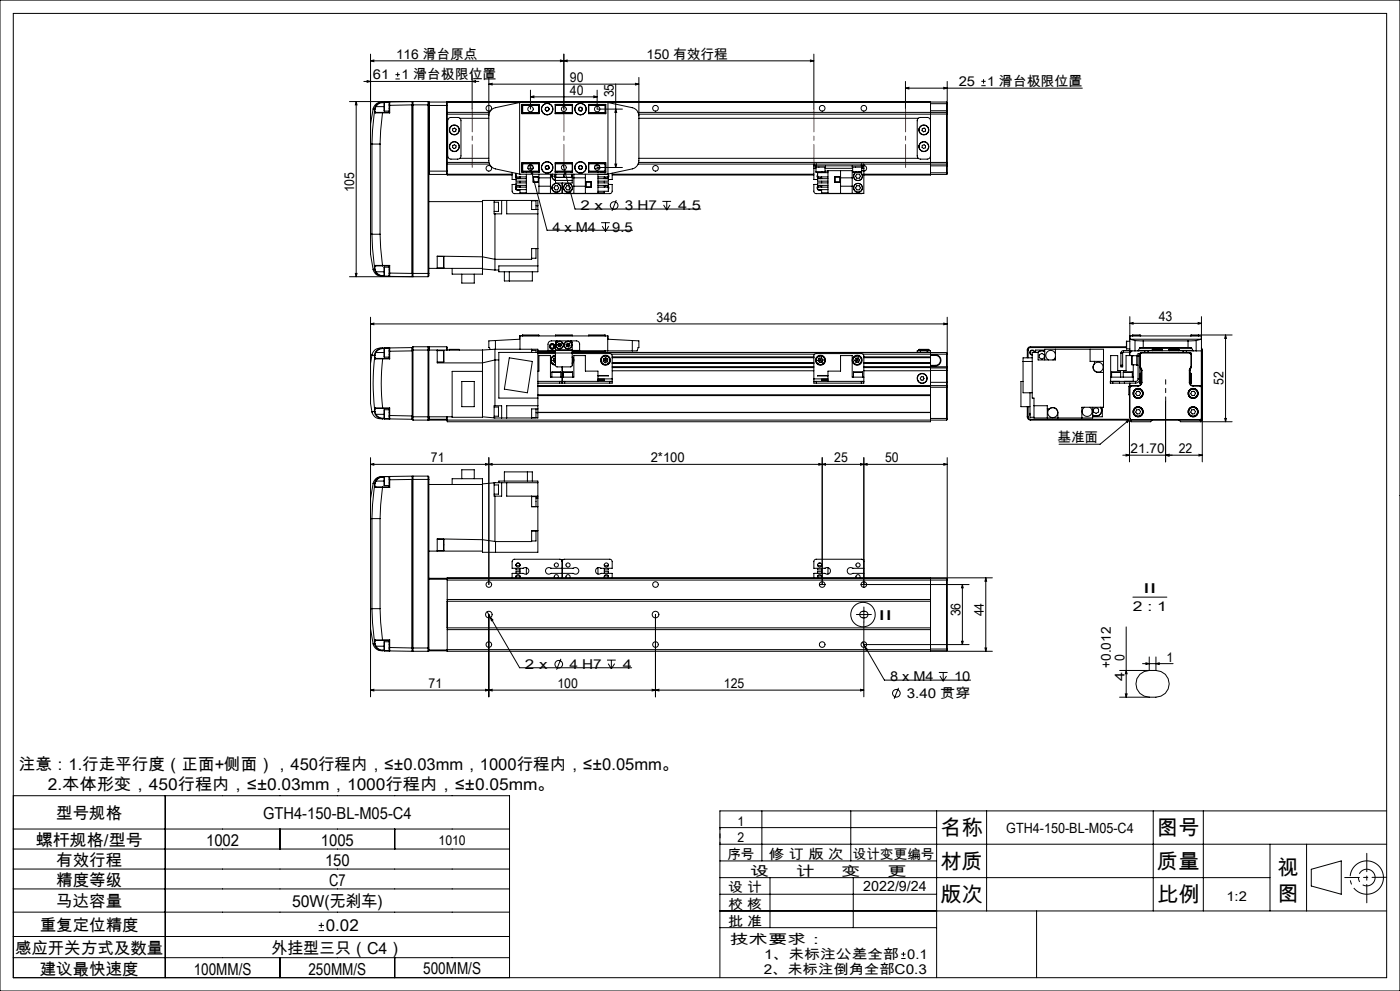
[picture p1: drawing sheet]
<svg xmlns="http://www.w3.org/2000/svg" width="420mm" height="297mm" viewBox="0 0 420 297" stroke-linecap="round" stroke-linejoin="round" font-family="sans-serif">
<g fill="none" stroke="#000" stroke-width=".3">
<path d="M0 0h420v297h-420zM4 4h412v289h-412zM111.2 18.2l.9-.2v.5zM111.2 18.2h133M111.2 16.2v54M168.1 18l1.1 .2-1.1 .3zM169.2 18.2l.9-.2v.5zM169.2 16.2v16.5M243.1 18l1.1 .2-1.1 .3zM244.2 16.2v16.5M106.9 30.4l.2 1h-.5zM106.9 30.4v52.5"/>
<path d="M109.1 24.4h34.6M110.1 24.2l1.1 .2-1.1 .3zM111.9 32.7l-.7 4.5v6h.4M111.9 32.7h.5M112.3 33.6l-.7 9.6M112.3 33.6l.3 .2M112.4 32.7l-.1 .9M112.5 33.5l-.2 .1M112.5 33.5l.2 .2M112.5 32.7v.8M112.5 32.7h-.1M112.6 33.8h2.2"/>
<path d="M112.6 31.9l-.2 .8M112.6 31.9l.2 .1M112.7 33.7h2.1M112.7 33.7l-.1 .1M112.8 32l-.3 .7M112.8 32h2.5M114.8 33.8l-.8 9.4M114.8 33.7v.1M114.8 33.7h1.9M114.8 33.8h2.1M114.8 30.6h-.2a2.59 2.59 0 0 0-2.7 2.1M114.8 30.6l8.8-.2v1"/>
<path d="M114.8 30.6l-1.1 .3-1.1 1M114.8 30.6v.2M114.8 30.8l-.9 .1-1.1 1.1M115.3 30.7l-.5 .1M115.3 30.6v2.7M115.3 30.6h1.4v.2M115.3 33.3h1.4M116.7 30.7l.2-.2v1.1M116.7 30.8v2.9M116.7 31.6h.2M116.7 33.7l.2 .1M116.9 31.6v2.2"/>
<path d="M118.6 23.7h1.3M118.6 22.4h1.3M119.3 21.7v1.3M123.6 30.7l.3-.3v52.5l-.3-.2M123.6 31.4v50.5M123.6 31.4l-6.7 .2M123.6 31.4h5.1M128.4 30.4v52.5M128.4 30.4l.3 .3v.9M128.4 30.4h-23.6M128.7 31.6v19.7M128.7 31.6h5.5"/>
<path d="M128.8 30.6v21.7M128.8 30.6h5.2M128.8 30.6l-.1 .2M134 30.6v21.7M134 30.6l.2 .2M134.2 30.7v-.3h145v.3M134.2 30.8v.8M134.2 30.7v.1M134.2 31.6v19.7M134.2 34.2h12.5M134.2 33.7h12.7M134.2 30.7h145"/>
<path d="M134.4 35.8l-.2 .6M134.6 35.5l.5-.3h2.2a.96 .96 0 0 1 1 1v10.5a.96 .96 0 0 1-1 1h-2a.96 .96 0 0 1-1-1v-10.7zM135.9 38.6l.5-.2 .4 .3-.1 .6-.5 .2-.5-.3zM138 35.5h8.6M141.6 24.4l1.1-.2v.5zM141.6 22.4v10.3M146.6 25.2l1-.2v.5zM146.6 23.2v25l.2 .9 .6 .8 .8 .6 7.7 1.7M146.6 25.2h45.1M155.9 30.7l-7.7 1.7-1.1 .9-.5 1.4M155.9 30.7v21.5M156 30.7h-.1"/>
<path d="M156.6 31.3h5.1v2.8h-5.1zM156.6 33.7h.1M156.8 31.4v2.5M156.8 31.4h4.9M156.8 31.4l-.2 .2h5M156.8 33.9h4.9M156.9 33.9v.2M159.1 29l1.1-.3v.6zM159.1 27v5.7M159.1 29h20M161.6 31.4v2.5M161.6 33.8h-5l.2 .1"/>
<path d="M163.6 32.8l.3 .4M163.8 32.2l-.2 .6M164.4 32.2h-.6M164.4 32.2l.3 .4M164.5 33.2h-.6M164.7 32.6l-.2 .6M166.5 31.3h5.3v2.8h-5.3zM166.5 31.4h5.3M166.5 33.9h5.3M166.7 31.4v2.5M166.7 33.8h5M166.7 31.6h5"/>
<path d="M171.7 31.4v2.5M173.6 32.6l.2 .6M173.8 33.2h.6M173.9 32.2h.6M173.9 32.2l-.3 .4M174.5 32.2l.2 .6M174.7 32.8l-.3 .4M176.6 31.4h4.9M176.6 31.3h5.2v2.8h-5.2zM176.6 31.4v2.5M176.6 33.8h5l-5 .1M176.6 31.6h5"/>
<path d="M178.2 28.7l.9 .3-.9 .3zM179.1 27v5.7h7.6M181.5 31.4v2.7M181.5 31.4l.1 .2M181.6 31.6v2.5M181.6 33.7h.2M182.3 30.7h.1M182.4 30.7l7.7 1.7 1.1 .9 .5 1.4M182.4 30.7v21.5M184.7 32.7l.3 1h-.5zM184.7 25.1v25.1M190.6 25l1.1 .2-1.1 .3z"/>
<path d="M191.4 33.7h92.6M191.7 23.2v25l-.2 .9-.6 .8-.8 .6-7.7 1.7M191.7 35.5h83.8M271.6 26.4l1.1-.2v.5zM271.6 24.4v8.3M271.6 26.4h53.1M276.7 38.6l.5-.2 .5 .3-.1 .6-.5 .2-.5-.3zM279.2 36.2a.96 .96 0 0 0-1-1h-2a.96 .96 0 0 0-1 1v10.5a.96 .96 0 0 0 1 1h2a.96 .96 0 0 0 1-1M279.2 33.2v16.5M279.2 33.2h5v.6M279.2 30.7v2.5M279.2 30.6h4.8"/>
<path d="M283.1 26.2l1.1 .2-1.1 .3zM284 33.7v15.5M284 30.6v3.1M284 30.6l.2 .5h-5M284 33.7l.2 .1M284.2 33.8v.4h-92.6M284.2 24.4v24.3M294.4 25.7h1.3M294.4 24.4h1.3M295.1 23.7v1.3M111.6 43.2h2.4M111.6 43.2v27"/>
<path d="M114 43.2v27M128.7 51.3v30.6M128.7 51.3h5.5M128.7 52.1l.1 .2M128.8 52.3h5.2M134.2 46.5l.2 .6M134.2 52.2v.3h19.4M134.2 51.3v.8M134.2 52.1v.1M134.2 49.2h12.7M134.2 48.7h12.5M134.2 52.2h19.4"/>
<path d="M134.2 52.1l-.2 .2M135.9 43.6l.5-.2 .4 .3-.1 .6-.5 .2-.5-.3zM138 47.4h8.6M153.6 51.7v2.1h1.2M154.8 52.3l-.1 .2a.78 .78 0 0 0 .5 1M154.8 55.3h-1.2v2l.2 .4 .5 .3h14M154.8 53a.66 .66 0 0 0 .6 .4 .66 .66 0 0 0 .6-.4v.5M154.8 53h3.1M154.8 56.1v.7h3.1M154.8 56.1h3.1M154.8 51.9v1.1M154.8 52.6v.3"/>
<path d="M154.8 56.1v.4M154.9 56.8l.5 .2 .6-.2v1h1.9M155.1 56.8h.6M155.2 55.6h-.1a.73 .73 0 0 0-.3 1.2M155.6 55.6l.4 .2M155.9 52.2h26.4M156 53.3l-.4 .2M156 55.6v.5a.64 .64 0 0 0-.6-.4 .64 .64 0 0 0-.6 .4M156 54.3v.5M156.6 50.1h.1M156.6 51.5h.4M156.6 49.2h.1"/>
<path d="M156.6 49.7h.1M156.6 48.8h5.1v2.8h-5.1zM156.8 48.9v2.5M156.8 48.9l-.2 .2h5M156.8 48.9h4.9M156.8 51.4h4.9M156.9 48.8v.1M157 51.5v.1M157 51.4v.1M157.9 52.2v5.8h21.5v-5.8M157.9 54.8h-3.1v.8h3.1M157.9 53.5h-3.1v.8h3.1"/>
<path d="M157.9 51.4v.2M158.4 50.4h1.5M158.5 49.7h1.3M158.9 49.4l5.2 19.6h25.7M159.3 51l.5 .9-.4 .1zM159.9 53h1.6v1.6h-1.6zM160 53.1h1.5v1.4h-1.5M161.6 48.9v2.5M161.6 51.3h-5l.2 .1M161.7 51.4v.2M161.7 52.2v5.8M161.7 53.3h3.4"/>
<path d="M161.7 55.8h3.4M163.6 50l.1 .6M163.7 50.6l.6 .2M164 49.6l.6 .2M164 49.6l-.4 .4M164.6 49.8l.1 .6M164.7 50.4l-.4 .4M165.1 52.2v5.8M165.7 52.2l-.1 .1a1.34 1.34 0 0 0 1.1 1.8M165.7 52.2v.1a1.31 1.31 0 0 0 1 1.8M166.5 52.2l-.3 .6 .5 .6M166.5 48.8h5.3v2.8h-5.3z"/>
<path d="M166.5 55.7h.8l.3 .6-.3 .6h-.8l-.3-.6zM166.5 48.9h5.3M166.5 51.4h5.3M166.5 51.5h.2M166.7 54.1v.8h5v-.8M166.7 48.9v2.7M166.7 52.2v1.9M166.7 51.3h5M166.7 54.1h5M166.7 49.1h5M166.8 53.1h2.3M166.8 52.2v.9"/>
<path d="M167.1 51.4v.2M168.7 54.9v3.1M168.9 49.5l3.6 13.1h37.7M169.1 52.2v.9M169.3 53.1h2.3M169.3 52.2v.9M169.3 50.9l.6 .9-.5 .2zM170 55.7h.7l.4 .6-.4 .6h-.7l-.3-.6zM171.2 51.4v.2M171.6 52.2v.9M171.7 52.3v1M171.7 52.4v.8"/>
<path d="M171.7 48.9v2.7M171.7 52.2v1.9M171.7 51.5h.1M172.2 52.2v5.8M172.2 53.3h3.4M172.2 55.8h3.4M173.6 50.5l.6 .3M173.6 49.9v.6M174.2 49.6l.5 .3M174.2 49.6l-.6 .3M174.7 50.5l-.5 .3M174.7 49.9v.6"/>
<path d="M175.6 52.2v5.8M175.8 54.5h1.5v1.6h-1.5zM175.8 54.5v1.6h1.5v-1.6M176.6 48.8h5.2v2.8h-5.2zM176.6 48.9h4.9l.1 .2h-5M176.6 51.4h4.9M176.6 48.9v2.5M176.6 51.3h5M178.4 50.4h1.6M178.5 49.7h1.3M179.1 50.2h7.6M179.4 51.4v.2"/>
<path d="M179.4 53.5h3.1v.8h-3.1M179.4 54.8h3.1v.8h-3.1M179.4 52.3h3.1M179.4 53h3.1M179.4 56.1h3.1M180.3 51.5v.1M180.3 51.5h1.5M180.3 51.4v.1M181.3 53.3l.4 .2M181.3 52.2v.1M181.3 53v.5M181.3 54.3v.5"/>
<path d="M181.3 55.6v.5M181.3 57.3v.5h-1.9M181.3 56.1a.61 .61 0 0 1 .6-.4 .61 .61 0 0 1 .6 .4M181.3 53l.6 .4 .6-.4M181.4 52.2v.1M181.5 48.8v2.6M181.6 50.1h.2M181.6 48.8v2.5M181.6 49.2h.2M181.6 49.7h.2M181.6 51.3l-.1 .1M181.7 55.6l-.4 .2"/>
<path d="M181.7 52.2l-.1 .1M182.1 55.6l.5 .4-.1 .8M182.1 52.2l.1 .1M182.4 52.2l.1 .1M182.4 52.2h-.1M182.5 52.3l.1 .8-.5 .4M182.5 55.3h1.2v2l-.3 .5-.3 .2h-14.1M182.5 56.1v.4M182.5 52.6v.3M182.5 52.3v.7M182.5 56.1v1.2h-3.1M183.7 51.9v1.9h-1.2"/>
<path d="M183.7 52.5h60.5M183.7 52.2h60.5M184.5 49.2h.5l-.3 1zM184.9 60l-1.3 3.2M191.4 49.2h53.5M191.6 48.7h92.6M191.7 47.4h83.8M244.2 49.7h.7M244.2 49.7v.7M244.2 49.2v.5M244.2 50.4v3.4h1.1M244.2 50.4h.6"/>
<path d="M244.7 49.7v.4h2.9v-.4M244.8 51.5h2.7M244.8 50.1v1.4M244.9 49.2v.5M244.9 49.2h13.5M244.9 49.7h13.5M245.3 52.3l-.1 .2a.78 .78 0 0 0 .5 1M245.3 55.3h-1.1v2.1l.6 .6h14M245.3 53l.6 .4 .6-.4v.5M245.4 56.8l.5 .2 .6-.2v1h1.9M245.6 56.8h.6M245.7 55.6h-.1a.73 .73 0 0 0-.3 1.2"/>
<path d="M246.1 55.6l.4 .2M246.5 53.3l-.4 .2M246.5 55.6v.5a.61 .61 0 0 0-.6-.4 .61 .61 0 0 0-.6 .4M246.5 51.6v.1M246.5 54.3v.5M247.5 50.1v1.4M247.5 51.3h.9M247.5 50.4h8.3M248.4 51.7h-3.1v1.3h3.1M248.4 53.5h-3.1v.8h3.1M248.4 54.8h-3.1v.8h3.1M248.4 56.1h-3.1v.7h3.1"/>
<path d="M250.4 53h1.7v1.6h-1.7zM250.5 53.1h1.5v1.4h-1.5zM252.2 51.1v6.9M252.2 53.3h3.5M252.2 55.8h3.5M255.7 49.7v.4h3v-.4M255.7 51.1v6.9M255.8 51.5h2.7M255.8 50.1v1.4M256.8 51.6a1.34 1.34 0 0 0-.4 2 1.34 1.34 0 0 0 2 0 1.34 1.34 0 0 0-.4-2M256.9 51.6a1.3 1.3 0 0 0-.5 2 1.3 1.3 0 0 0 2 0 1.3 1.3 0 0 0-.5-2M257 52.2h.8l.3 .6-.3 .6h-.8l-.3-.6z"/>
<path d="M257 55.7h.8l.3 .6-.3 .6h-.8l-.3-.6zM258.4 49.7h.8M258.4 49.2h25.6M258.4 49.2v.5M258.5 50.1v1.4M258.5 51.1h.7M258.5 50.4h.7M259.2 49.6a.85 .85 0 0 1 .8 .8 .85 .85 0 0 1-.8 .9M259.2 49.7v.7M259.2 49.2v.5M259.2 50.4v7.6h-10.8v-6.9h7.4M259.2 52.2h20"/>
<path d="M276.7 43.6l.5-.2 .5 .3-.1 .6-.5 .2-.5-.3zM279.2 52.2v.3h-20M279.2 49.7v2.5M279.2 52.3h4.8M279.2 51.8h5M279.2 49.7h5M284 49.2v3.1M284.2 48.7v.3M284.2 49v.7M284.2 51.8l-.2 .5M284.2 49.7v2.1M284.2 49l-.2 .2"/>
<path d="M111.2 70.2v6l.7 4.5M111.2 70.2h.4M111.6 70.2l.2 4.2 .5 5.4M111.6 70.2h2.4M112.3 79.8l.2 .1M112.3 79.8l.1 .8M112.5 79.9v.8M112.6 79.5h2.2M112.6 79.5l-.3 .3M112.6 79.5l.1 .2M112.7 79.7h2.1M112.7 79.7l-.2 .2"/>
<path d="M114 70.2l.8 9.3M114.8 79.5v.2M114.8 79.5h2.1M114.8 79.7h1.9M116.7 79.7v3.1h-1.4M116.9 79.5l-.2 .2M116.9 79.5v2.3M128.7 60.4h16M131.2 76.9h1.9M133.1 76.9v3.4M148.2 60.6h1.3v2.8h-1.3M148.2 60.1v4h2.3v-4"/>
<path d="M148.5 64.1v16.8M152 60.1v4h9.4M159.5 60.2h1.3v2.6M159.5 60.1v2.7h1.9M160.8 74.5v2.9h-1.3M160.8 61.7h.6M161.4 61.7v1.1M161.4 61.7v-1.6h-16.7v22.1h-9.1v-1.8M161.4 62.8v18.7h-11.8v-1.8h11.8M161.4 74.5h-1.9v3.2h-11l-3.8-.7-13.5-.2v3.6M180.3 66.7h2.7M180.7 67.8l.9 1.6"/>
<path d="M181.6 66.7v2.7M182.6 67.8l-1 1.6M198.7 60.4h2.6M199.1 61.4l.9 1.6M200 60.4v2.6M201 61.4l-1 1.6M106.6 81.9h.5l-.2 1zM111.2 97.1l.9-.3v.5zM111.2 95.1v13.8M111.2 97.1h173M111.9 80.7a2.63 2.63 0 0 0 2.9 2.1M112.4 80.6l.1 .1"/>
<path d="M112.4 80.6l.2 .9M112.4 80.6l-.5 .1M112.5 80.7l.3 .8M112.6 81.5a2.56 2.56 0 0 0 2.2 1.3M112.8 81.5h-.2M112.8 81.5l.5 .6 1.5 .6M112.8 81.5h2.5M114.8 82.7v.1M114.8 82.7h.5M115.3 80.1v2.7M115.3 80.1h1.4M116.7 81.8h.2"/>
<path d="M116.9 81.8v1l-.2-.1M116.9 81.8l6.7 .1M123.6 81.9v1l-8.8-.1M123.6 81.9h5.1M128.4 82.9h-23.6M128.7 81.9v.8l-.3 .2M128.7 80.4h16M131.2 80.3h1.9M138.5 82.2v2.6h3.8v-2.6M144.7 80.6l3.8 .3M148.5 80.9h1.1M151.3 81.5v2.7h8.4v-2.7"/>
<path d="M152.8 81.5v2.7M283.1 96.8l1.1 .3-1.1 .2zM284.2 95.1v14.8M338.9 96.9l1-.2v.5zM338.9 94.9v10.6M338.9 96.9h21.5M359.4 96.7l1 .2-1 .3zM360.4 94.9v10.3h-1.6M111.2 108.9v12l.4 2.5M111.6 106.4l-.4 2.5M111.6 106.4h.1M111.6 106.4l.7 .1"/>
<path d="M112.3 106.5l.1 .8M112.4 107.3a67.8 67.8 0 0 0 0 15.2M112.4 107.3l.2 .3M112.5 107.2l-.1 .1M112.5 107.2l.3 .2M112.5 106.5v.7M112.5 106.5h-.2M112.6 105.6l-.3 .9M112.6 105.6l.1 .1M112.6 107.6h2.2M112.7 105.7l-.2 .8M112.7 105.7h2.6"/>
<path d="M112.8 107.4h2M112.8 107.4l-.2 .2M114.8 104.3a2.74 2.74 0 0 0-3.2 2.1M114.8 104.3a2.54 2.54 0 0 0-2.2 1.3M114.8 104.3v.2M114.8 104.5l-.9 .1-1.2 1.1M114.8 104.5h.5M114.8 107.6a64.1 64.1 0 0 0 0 14.7M114.8 107.4v.2M114.8 107.6h2.1M114.8 107.4h1.9M115.3 105.7v1.3"/>
<path d="M115.3 104.3h.1M115.3 104.3v1.4M115.3 104.3h1.4v3.1M115.3 107h1.4M116.7 104.4l.2-.1v1M116.7 107.4l.2 .2M116.7 105.3h.2M116.9 105.3v2.3M123.6 104.2v1M123.6 104.2v.7h21.1M123.6 105.2l-6.7 .1M123.6 105.2v19.5"/>
<path d="M123.6 104.2l-8.8 .1M123.9 103.9v22M123.9 103.9h4.5M123.9 103.9l-.3 .3M128.4 103.9v22M128.4 103.9l.3 .3M128.7 104.2v21.5M128.8 103.9l-.1 .3M128.8 103.9v1M128.8 103.9h5.2M131.2 108.5h1.9M131.2 105.1h1.9"/>
<path d="M131.2 104.9v3.9h13.5l3.8-.9h1.1M133.1 105.1v3.3M133.1 108.5h.1M133.1 105.1v3.4M134 103.9v1M134 103.9l.2 1M134.8 104.8h3M134.8 104.8v.1M137.8 104.8v.1M138.5 114.3h3.8v7.6h-3.8zM144.7 104.9v20.2h-9.1v-13.8h9.1M148.5 104.7h12.9v17.9"/>
<path d="M148.5 104.7v16.9M148.5 104.7l-3.8 .2M148.6 102.1l-2 .1v2h.3l.1 .6M148.6 102.1l7.3-.4v-1h26.5v1l7.3 .4M148.6 102.1v2.6M152.8 107.2l6.9 1.1-1.5 9.4-6.9-1.1zM156 100.7v4M156.6 100.6h5M156.6 100.6v.1M156.8 100.4h4.8v.3M156.8 100.4v.3M156.8 100.4l-.2 .2"/>
<path d="M159.5 105h1.3v.6M159.5 104.7v.9M161.4 105.7h5.3M161.4 118.3h117.8M161.4 118.6h117.8M161.4 115.6h122.6M161.4 105.2h5.3M161.4 114.3h6.5M161.4 111.2h.3v-4.6h3.4v6.4h7.1v-6.4h3.4v4.6h3.8v3.1M161.4 114.8h6.5M161.4 106h5.3M161.4 105.3h5.3"/>
<path d="M161.4 115.8h117.8M164.4 105.2v-2.1a.97 .97 0 0 1 1-.9h7.5a.96 .96 0 0 1 1 .9v2.1M164.4 105h2.3M165.6 111.5h2.6M165.6 111.5v1.5M165.9 108.1l.4 .6M166.2 107.3l-.3 .8M166.2 107.3l.5 .6M166.7 105.1v.7M166.7 104.8v.3M166.7 106.5a1.5 1.5 0 0 0-1.5 1.5 1.5 1.5 0 0 0 1.5 1.5M166.7 106.6a1.36 1.36 0 0 0-1.4 1.4 1.36 1.36 0 0 0 1.4 1.3"/>
<path d="M166.7 106.7a1.29 1.29 0 0 0-1.4 1.3 1.29 1.29 0 0 0 1.4 1.3M166.7 100.7v-.3h5v.3M166.7 105.1h5M166.7 105.6h-17.1v13.7h11.8M166.7 105.8h5M166.7 105.8v3.7M166.7 104.8h5M166.7 107.3h-.5M166.7 108.6l-.4 .1M166.7 107.9l-.8 .2M166.7 107.9l-.4 .8M166.7 100.6h5"/>
<path d="M167.1 102.2l-.4 .3v2.3M167.3 103.3l.2 .6M167.3 103.3l.6 .1M167.5 103.9l.6 .1M167.7 102.9l-.4 .4M167.7 102.9l.6 .1M167.7 102.9l.2 .5M167.9 114.3h1.5M167.9 114.8h.8M167.9 103.4l.2 .6M167.9 103.4l.6 .1M167.9 103.4l-.4 .5"/>
<path d="M167.9 114.3v.5M168.2 111.5h-2.6M168.2 111.5h.1M168.2 111.5v1.5M168.3 103l.2 .5M168.3 103l-.4 .4M168.5 103.5l-.4 .5M168.7 114.8h.7M168.7 110v4.8M169.1 111.5h.1M169.1 111.5h2.7M169.1 111.5v1.5"/>
<path d="M169.4 114.3h13.5M169.4 114.8h13.5M169.4 114.3v.5M169.8 103.3l.2 .6M169.8 103.3l.6 .1M170 103.9l.6 .1M170.2 102.9l-.4 .4M170.2 102.9l.6 .1M170.2 102.9l.2 .5M170.4 103.4l-.4 .5M170.4 103.4l.2 .6M170.4 103.4l.6 .1"/>
<path d="M170.8 103l.2 .5M170.8 103l-.4 .4M171 103.5l-.4 .5M171.2 102.2l.5 .5v2.1M171.7 105.6h104.5M171.7 105.1v.7M171.7 105.8l-.2 4-4.5 .2-.3-.5M171.7 104.8v.3M171.7 106.9a1.49 1.49 0 0 1 0 2.2M171.7 108.8v-.1a1.45 1.45 0 0 0 0-1.6 1.41 1.41 0 0 1 0 1.8M171.7 106h11.5l.5 .7v6.9M171.7 105.7h112.3"/>
<path d="M171.7 105h2.2M171.7 105.2h18M171.7 105.3h9.9M171.8 111.5v1.5M176.6 100.6h5M179.4 113.7h1.9v.3h-1.9M179.4 112.5h3.1l-3.1 .2M179.4 113.6h4.3M181 108.3l.6 .4M181 107.5v.8M181 107.5l.6 .4M181.5 100.4h-4.9v.3"/>
<path d="M181.5 100.4v.3M181.5 105.2v.4M181.5 100.4l.1 .2M181.6 100.6v.1M181.6 105.2v.4M181.6 107.9l.7 .5M181.6 107.9v.8M181.6 107.9l-.6 .4M181.7 107.2l-.7 .3M181.7 107.2l.6 .4M181.7 107.2l-.1 .7M182.3 108.4l-.7 .3"/>
<path d="M182.3 100.7v4.5M182.3 107.6v.8M182.3 107.6l-.7 .3M182.9 114.3h.8M182.9 114.3v.5M183.4 106.1h61M183.7 114.3v.5h-.8M183.7 113.6v.7M183.7 107h60.5M183.7 108.9h60.5M183.7 108.8h60.5M183.7 107.1h60.5"/>
<path d="M183.7 107.2h60.5M183.7 108.7h60.5M183.7 110.2h60.5M183.7 109.9h60.5M183.7 111.1h60.5M189.7 102.1l2 .1v2h-.3a.91 .91 0 0 1-.3 .9 .91 .91 0 0 1-1 .1h-.4M189.7 102.1v3.1M244.2 113.6v-7l.3-.5 14.1-.1 .6 .6v8.2h-.8M244.2 114.3v.5h.7M244.2 114.3h.7M244.2 113.6v.7M244.2 113.6h4.2"/>
<path d="M244.9 114.3h13.5M244.9 114.3v.5M244.9 114.8h13.5M245.4 108.1l.5 .6M245.7 107.3l-.3 .8M245.7 107.3l.4 .6M246.1 107.9l-.7 .2M246.1 107.9l-.2 .8M246.1 107.9l.5 .7M246.5 107.3l.4 .6M246.5 107.3h-.8M246.5 107.3l-.4 .6"/>
<path d="M246.6 108.6l-.7 .1M246.9 107.9l-.3 .7M246.9 107.9h-.8M248.4 113.7h-1.9v.3h1.9M248.4 112.5h-3.1l3.1 .2M256 111.5h2.8M256 111.5v1.5M256.4 108.1l.5 .6M256.7 107.3l-.3 .8M256.7 107.3l.4 .6M257.1 107.9l-.7 .2M257.1 107.9l-.2 .8"/>
<path d="M257.1 107.9l.5 .7M257.5 107.3l.4 .6M257.5 107.3h-.8M257.5 107.3l-.4 .6M257.6 108.6l-.7 .1M257.9 107.9l-.3 .7M257.9 107.9h-.8M258.4 114.3h.8M258.4 114.3v.5M258.8 111.5v1.5M259.2 107h20M259.2 108.9h20"/>
<path d="M259.2 108.8h20M259.2 107.1h20M259.2 107.2h20M259.2 108.7h20M259.2 113h-3.5v-6.4h-3.5v4.6h-3.8v3.1M259.2 110.2h20M259.2 109.9h20M259.2 111.1h20M275.7 105.1h.1M275.7 104.8h3M275.7 105.1h2.9M275.7 104.8v.3"/>
<path d="M276.2 105.6h3M276.2 105.1h-1v.5M276.2 105.1v.5M276.2 105.1h2M276.4 112.9h.6l.2 .5-.3 .5h-.6l-.2-.5zM278.2 105.1h1v4.8M278.2 105.1v.6M278.6 105.1h.1M278.7 105.1h-.1M278.7 104.8v.3M279.2 111.1v4.7M279.2 110.3v.8"/>
<path d="M279.2 109.9v.4M279.2 115.8v10.6h-145v-1.5M279.2 109.9h5M279.2 116.1h5M279.2 114.6h5M279.2 106.4h1.4M279.2 109.7h1.4M279.2 109.5h1.4M279.2 106.5h1.4M279.2 110.3h4.8M279.2 111h5M280.6 106.4a1.66 1.66 0 0 1 1.7 1.6 1.66 1.66 0 0 1-1.7 1.7"/>
<path d="M280.6 106.5a1.5 1.5 0 0 1 1.5 1.5 1.5 1.5 0 0 1-1.5 1.5M280.6 106.4v.1M280.6 109.5v.2M284 115.6v10.3M284 110.3v5.3M284 105.7v4.6M284 105.7l.2 .4h-25.3M284 115.6l.2 .1M284.2 115.7v.4M284.2 114.6v1.1M284.2 109.9v.3M284.2 110.2v.8"/>
<path d="M284.2 111v3.6M284.2 116.1v9.3M284.2 110.2l-.2 .1M306.9 114.3h-.6v7.6h2.7M306.9 108.3h2.8M308.2 104.9h.2M308.2 104.9v2.3M308.4 104.9v2.3M309 117.7v7.4h1.2M309.2 104.2l-.4 .1-.4 .6M309.2 103.9a.96 .96 0 0 0-1 1M309.2 103.9h28.7"/>
<path d="M309.2 104.2h28.7M309.2 103.9v.3M309.7 107.2h-2.8v10.5h2.8M310.3 105.6a.62 .62 0 0 0-.6-.6 .62 .62 0 0 0-.6 .7 .62 .62 0 0 0 .6 .6M310.4 105.6a.77 .77 0 0 0-.7-.7 .77 .77 0 0 0-.8 .8 .77 .77 0 0 0 .8 .7M311.4 105.6h-1.7v13.7h.5v6h17.6v-3.2M311.8 106.4l.8-.5 .7 .5v.8l-.7 .4-.8-.4zM313.4 105.3h-.1a1.62 1.62 0 0 0-2 .3M313.4 105.4a1.6 1.6 0 0 0-2 .2M313.4 104.9h-2.7v.7M313.4 107.9v-3.2h17.6v17.4h-6.4v3.2M316.6 106a1.5 1.5 0 0 0-2.4-.6 1.5 1.5 0 0 0 .4 2.5"/>
<path d="M316.6 107l-.7 .9M316.6 104.7v3.2h-5.2v-2.3M327 104.7v3.6h4M328.3 108.3v.7a1.56 1.56 0 0 0-.3 1.7 1.56 1.56 0 0 0 1.5 .9h1.5M333.2 114.3l-.1 .5h.7M333.2 114.3h7.5M333.2 113h6.8M333.5 111.5h2.7M333.5 111.5v1.5M333.8 114.8h2M333.8 114.3v.5M335.8 114.8h1.5"/>
<path d="M335.8 114.3v.5M336.2 111.5v1.5M336.3 109.5v.5h.5v-.5M336.3 105.8h.5M336.3 109.5h.5M336.3 105.8v3.7M336.8 105.8v3.7M337 111.5h2.7M337 111.5v1.5M337 105.5l-.2 .3M337 105.1l-.5 .2-.2 .5M337 105.1h1.9"/>
<path d="M337 105.5h1.9M337 105.1v.4M337.3 114.8h3.4M337.3 114.3v.5M338 102.3v2.3M338 104.6h.9M338 102.3h.9M338.8 104.9v.2M338.8 105.5v1.1M338.8 114.8v.8M338.8 116.1v9.3M338.8 104.9h.1"/>
<path d="M338.8 116.1h.2M338.9 104.6l-.1 .3M338.9 100.7h.1M338.9 105.2h1.6M338.9 100.7h21.5M339 105.5v1.1M339 114.8v.8M339 116.1v9.3M339.3 115.7l-.3 .4M339.3 115.7l-.2-.1-.3 .5M339.3 115.7h2.1M339.5 106.6l.1 2.7z"/>
<path d="M339.6 105.2l-.7 .3M339.6 109.3h1.4M339.7 100.6h2.5M339.7 100.6v.1M339.7 111.5v1.5M339.8 100.4h2.2M339.8 100.4v.3M339.8 100.4l-.1 .2M340 106.6h.1M340 109.3v5M340.5 102.1l2.5 .1M340.5 105.2h.9"/>
<path d="M340.5 102.1v3.1M340.7 114.3v.5M341 117.3h.7l.5 .5-.3 .7-.8 .1-.4-.6zM341 106.6h-3.2v4.5h-2.5v-4.5h-2.1v7.7M341.4 115.6l-2.7 .1v2.6l.1 .2M341.4 106.5h-.4v3h.4M341.4 113.6l-.1 .4-.6 .3M341.4 105.2h2M341.4 113.6h.5M341.4 106.7h.5M341.4 106.7v6.9M341.4 115.6v.1"/>
<path d="M341.5 105h4.2M341.9 106.1v-.1h-.5v.7M341.9 113.6a1.33 1.33 0 0 1-1.2 1.2M341.9 106.1h.2M341.9 106.1v7.5M342 100.4v.3M342 104.2v.2M342 104.4h15.3M342 100.4l.2 .2M342.1 111.9v3M342.1 114.9h.2M342.1 111.9h.2"/>
<path d="M342.1 109.9l.1 .3M342.1 110.3l.3 .7M342.1 109.9v.4M342.1 106.1v3.8M342.2 110.3l.2 .6-.1 4M342.2 104.2l-.2 .2M342.2 110.2l.4 .8M342.2 100.6v.1M342.2 110.2l-.1 .1M342.3 111.9l.1 .1M342.3 111.9v3M342.4 105.7l-.5 .4"/>
<path d="M342.4 105.8l-.3 .3M342.4 114.6a1.02 1.02 0 0 1-1 1M342.4 105.7h14.5M342.4 105.8h14.5M342.4 114.6h.2M342.4 111h.2M342.4 105.7v.1M342.4 111v3.6M342.6 114.6a1.14 1.14 0 0 1-1.2 1.1M342.6 111v3.6M343 104.2h-.3a1.02 1.02 0 0 0-1.3 1M343 102.2h13.4"/>
<path d="M343 104.2h13.4M343 102.2v2M343.4 105.1v.5h1M343.4 105.1h1M343.7 105.6v.1M344.4 105.1h10.5M344.4 105.6l.3 .1M344.4 105.1v.5M345.7 104.8h3M345.7 105.1h.1M345.7 105.1h3M345.7 104.8v.3"/>
<path d="M348.7 105.1h-.1M348.7 104.8v.3M350.7 104.8h3M350.7 105.1h.1M350.7 105.1h3M350.7 104.8v.3M353.7 105.1h-.1M353.7 105h4.2M353.7 104.8v.3M354.9 105.1h1M354.9 105.6l-.2 .1M354.9 105.1v.5"/>
<path d="M355.7 105.6v.1M355.9 105.1v.5h-1M355.9 105.2h2M356.4 104.2h.3a1.01 1.01 0 0 1 1.2 1M356.4 102.2v2M356.8 114.6a1.09 1.09 0 0 0 1.1 1.1M356.8 114.6h.1M356.8 111h.1M356.8 111v3.6M356.9 105.7l.4 .1 .1 .3M356.9 105.8l.4 .3M356.9 114.6a.96 .96 0 0 0 1 1"/>
<path d="M356.9 105.7v.1M356.9 111v3.6M357 111.9v.1M357 111.9v3M357 114.9h.3M357 111.9h.3M357.2 110.2l-.4 .8M357.2 110.2l.1 .1M357.2 100.6h2.5M357.2 100.6v.1M357.2 110.3l-.2 .7v3.9M357.2 104.2l.1 .2"/>
<path d="M357.3 110.3l-.4 .7M357.3 111.9v3M357.3 109.9l-.1 .3M357.3 109.9h.1M357.3 106.1h.1M357.3 106.1v3.8M357.3 100.4v.3M357.3 104.2v.2M357.3 100.4l-.1 .2M357.4 109.9l-.1 .4M357.4 106.1v3.8M357.5 117.3h.7l.4 .5-.2 .7-.8 .1-.4-.6z"/>
<path d="M357.9 115.6h2.6l.2 .2M357.9 105.2h.9M357.9 115.7h2.1M357.9 115.6v.1M358.8 102.1l-2.4 .1M358.8 102.1v3.1M359.7 100.6l-.2-.2v.3M359.7 100.6v.1M360 115.7l.3-.1 .2 .5M360 115.7l.4 .4M360.4 116.1h.1M360.4 101.7h-21.5l1.6 .4"/>
<path d="M360.4 101.7l-1.6 .4M360.4 100.7v1M360.4 105.2v10.4M360.4 116.1v9.3M360.4 104.2l.3 .7M360.4 104.5l.1 11.1M360.4 104.9h.3M360.5 116.1v9.3M360.7 104.9v33.5M360.7 118.3l-.2 .2M367.7 100.4l.2 1h-.5zM367.7 100.4v26"/>
<path d="M369.6 100.4h-12.3M111.2 139.2l.9-.3v.5zM111.2 137.2v71.6M111.2 139.2h173M111.6 123.4a2.68 2.68 0 0 0 3.2 2.1M111.6 123.4h.1M112.3 123.3l.2 .1M112.3 123.3l.3 .9M112.3 123.3l-.7 .1M112.4 122.5l.1 .1M112.4 122.5l-.1 .8M112.5 123.4l.2 .8"/>
<path d="M112.5 122.6v.8M112.6 124.2a2.75 2.75 0 0 0 2.2 1.3M112.6 122.3h2.2M112.6 122.3l-.2 .2M112.6 122.3l.2 .1M112.7 124.2h-.1M112.7 124.2l.6 .6 1.5 .6M112.7 124.2h2.6M112.8 122.4h2M112.8 122.4l-.3 .2M114.8 125.4v.1M114.8 125.5l8.8 .2"/>
<path d="M114.8 125.4h.5M114.8 122.3v.1M114.8 122.3h2.1M114.8 122.4h1.9M115.3 124.2v1.3M115.3 122.8v1.4M115.3 122.8h1.4M116.7 124.5h.2M116.7 122.4v3M116.7 125.4l-1.4 .1M116.9 124.5v1.1l-.2-.2M116.9 122.3l-.2 .1"/>
<path d="M116.9 122.3v2.2M116.9 124.5l6.7 .2M123.6 124.7v1M123.6 125.7l.3 .2M123.9 125.9h4.5M128.7 125.7v.2h155.3M128.7 125.7l-.3 .2M128.8 125.7h5.2M128.8 124.9v.8M128.8 125.7l-.1 .1M134 125.7l.2 .1M134 124.9v.8"/>
<path d="M135.6 124.9h-12v.8M144.7 124.9l3.5 .3M145.7 138.9l.9 .3-.9 .2zM146.6 137.2v38M146.6 139.2l1-.3v.5zM148.2 122h1.3v2.7h-1.3M148.2 125.2v-3.6h2.3v3.7M160.8 122.6v2.6h-1.3M161.4 122.6v2.7l-13.2-.1M161.4 123.6h117.8M161.4 121.6h-9.4v3.7M161.4 122.6h-1.9v2.7"/>
<path d="M245.6 138.9l1.1 .3-1.1 .2zM246.7 139.2l1-.3v.5zM246.7 137.2v38M258.2 138.9l1 .3-1 .2zM259.2 139.2l.9-.3v.5zM259.2 137.2v38.8M279.2 123.6l-118.4 .1M279.2 125.4h5M283.1 138.9l1.1 .3-1.1 .2zM284.2 125.4l-.2 .5M284.2 137.2v57.3M308.2 124.9a.96 .96 0 0 0 1 1"/>
<path d="M308.2 124.9h.2M308.2 121.9v3M308.4 124.9l.4 .7 .4 .1M308.4 121.9v3M309 123.9v.6M309.2 125.9h29.6M309.2 125.7h29.6M309.2 125.7v.2M310.2 121.6h4v3.7M314.2 122.6h.5a1.53 1.53 0 0 1 1.7-.4 1.53 1.53 0 0 1 1 1.5v1.6M325.3 122.1a1.5 1.5 0 0 0-.3 2.2 1.5 1.5 0 0 0 2.3 0 1.5 1.5 0 0 0-.3-2.2M327.8 124.4l1 .3"/>
<path d="M328 122.6l.8-.4 .8 .4v.9l-.8 .4-.8-.4zM330.1 122.1a1.66 1.66 0 0 1-1.3 2.6M330.2 122.1a1.68 1.68 0 0 1 .1 1.7 1.68 1.68 0 0 1-1.5 .9M330.7 122.1v2.8h-2.9M336.8 136.4h23.9M337.8 136.2l1 .2-1 .3zM337.9 126.2l.9-.4-.6 .8zM338.8 125.8l-8.8 7.3h-12.3M338.8 125.4l.5 .5M338.8 125.9l.5 .5h5.9l.5-.5M338.8 125.4h.2M338.8 125.9v12.5"/>
<path d="M339 125.4l.3 .4M339.3 125.9h20.7M339.3 125.8h20.7M339.3 125.8v.1M341 122.8h.7l.5 .5-.3 .7-.8 .1-.4-.6zM349.7 136.4l1-.2v.5zM349.7 120.3v18.1M353.7 125.9l.5 .5h15.4M357.5 122.8h.7l.4 .5-.2 .7-.8 .1-.4-.6zM359.7 136.2l1 .2-1 .3zM360 125.8v.1M360.4 125.4l-.4 .4"/>
<path d="M360.4 125.4h.1M360.5 125.4l-.5 .5M360.5 123.4l.2 .2M360.7 125.9l-.5 .5M367.4 125.4h.5l-.2 1zM111.6 155.4h2.4M111.6 155.4v27M111.9 144.9l-.7 4.5v6h.4M111.9 144.9l.5 .1M112.3 145.8l-.5 5.4-.2 4.2M112.3 145.8l.3 .3M112.4 145l-.1 .8"/>
<path d="M112.5 145.7l.2 .2M112.5 145.7l-.2 .1M112.5 145v.7M112.5 145h-.1M112.6 146.1h2.2M112.6 144.1l-.2 .9M112.6 144.1l.2 .1M112.7 145.9h2.1M112.7 145.9l-.1 .2M112.8 144.2l-.3 .8M112.8 144.2h2.5M114 155.4v27"/>
<path d="M114.8 146.1l-.8 9.3M114.8 145.9v.2M114.8 146.1h2.1M114.8 145.9h1.9M114.8 142.8h-.2a2.59 2.59 0 0 0-2.7 2.1M114.8 142.8l8.8-.1v1M114.8 142.8l-1.1 .3-1.1 1M114.8 142.8v.2M114.8 143l-.9 .2-1.1 1M114.8 143h.5M115.3 145.5h.1M115.3 142.8v2.7"/>
<path d="M115.3 142.8l1.4 .2M115.3 145.5h1.4M116.7 142.9l.2-.1v1M116.7 143.8h.2M116.7 145.9l.2 .2M116.7 143v2.9M116.9 143.8v2.3M123.6 143.7v50.5M123.6 143.7l-6.7 .1M123.6 143.7h5.1M123.9 142.7v52.5M123.9 142.7h4.5"/>
<path d="M123.9 142.7l-.3 .2M128.4 142.7v52.5M128.4 142.7l.3 .2v.8M128.7 143.7v51.2M128.7 145.2h16M135.6 145.2v-1.7h9.1v22h16.7v-13.6M138.5 143.5v-2.7h3.8v2.7M148.2 145.3h1.3v2.8h-1.3M148.2 144.7l-3.5 .3M148.5 148.7v13.6M149.6 144.7v-.5h11.8v5.1M150.5 144.7v4h-2.3v-4"/>
<path d="M151.3 144.2v-2.8h8.4v2.8M152 144.7v4h9.4M158.2 141.4v2.8M159.5 148.8h1.3v3h-1.3M159.5 159.1h1.3v3h-1.3M159.5 148.7v3.2h1.9M160.8 149.3h.6M161.4 149.3v2.6M161.4 159.1h-1.9v3.2h-10.8M161.4 144.7h-13.2M128.7 173.5l.1-.2h5.2l.2 .2M128.7 165.2h16"/>
<path d="M128.7 173.6h5.5M131.2 165h1.9M131.2 161.6h1.9M133.1 161.6v1.7M133.1 163.3v1.7M134.2 179.7h145M134.2 173.3h149.8M148.5 162.3l-3.8-.6-13.5-.2v3.7M148.5 162.3h.2M148.7 162.3v3.2M153.6 173.2v-1.4h3.3a1.04 1.04 0 0 0 1.5 0 1.04 1.04 0 0 0 0-1.4 1.04 1.04 0 0 0-1.5-.1h-3.3l.2-2.4 .5-.3h13.8l.4 .3 .2 .4 .1-.4 .5-.3h13.8l.3 .2 .3 .5v2h-3.3a1.04 1.04 0 0 0-1.4 .1 1.04 1.04 0 0 0 0 1.4 1.04 1.04 0 0 0 1.4 0h3.3v1.4M154.8 169.2v.3"/>
<path d="M154.8 170.3v.5h1.2M154.8 172.6v.4M154.8 172.6h1.2M154.8 169.5h1.2M154.9 173.2a.62 .62 0 0 1 .5-1 .62 .62 0 0 1 .5 1M155.1 168.8h.6M156 169.2v.3M156 170.3v1.5M156 172.6v.4M156 171.3h-1.2v.5M157.9 170.1v1.9M163.8 170.5a1 1 0 0 1 1.5-.2h6.6a1.04 1.04 0 0 1 1.5 .1 1.04 1.04 0 0 1 0 1.4 1.04 1.04 0 0 1-1.5 0h-6.6a.99 .99 0 0 1-1.3 0 .99 .99 0 0 1-.2-1.3z"/>
<path d="M166.4 173.2a.62 .62 0 0 1 .5-1 .62 .62 0 0 1 .5 1M168.3 167.7h.7M168.7 167.7v5.5M169.9 173.2a.61 .61 0 0 1 .5-1 .61 .61 0 0 1 .5 1M179.4 170.1v1.9M181.3 169.2v.3M181.3 170.3v1.5M181.3 172.6v.4M181.3 171.3h1.2v.5M181.3 172.6h1.2M181.3 169.5h1.2M181.4 173.2a.61 .61 0 0 1 .5-1 .61 .61 0 0 1 .5 1"/>
<path d="M182.5 169.2v.3M182.5 170.3v.5h-1.2M182.5 172.6v.4M245.3 169.2v.3M245.3 170.3v.5h1.2M245.3 172.6v.4M245.3 172.6h1.2M245.3 169.5h1.2M245.4 173.2a.61 .61 0 0 1 .5-1 .61 .61 0 0 1 .5 1M245.6 168.8h.6M245.8 175.2h1.7M246.5 169.2v.3"/>
<path d="M246.5 170.3v1.5M246.5 172.6v.4M246.5 171.3h-1.2v.5M248.4 170.1v1.9M256.9 173.2a.61 .61 0 0 1 .5-1 .61 .61 0 0 1 .5 1M258.8 167.7h.4M259.2 168.3l-.3-.5-.3-.2h-13.8l-.5 .3-.1 2.4h3.2a1.04 1.04 0 0 1 1.5 .1 1.04 1.04 0 0 1 0 1.4 1.04 1.04 0 0 1-1.5 0h-3.2v1.4M259.2 170.3h-3.3a1.04 1.04 0 0 0-1.4 .1 1.04 1.04 0 0 0 0 1.4 1.04 1.04 0 0 0 1.4 0h3.3M279.2 173.2v22M284 173.3v21.7M284 173.3l.2 .5h-150M288.7 175.2l.3 1h-.5z"/>
<path d="M288.7 175.2v18M290.7 175.2h-32.4M295.7 173.2l.3 1h-.5zM295.7 173.2v22M297.7 173.2h-163.5v22h163.5M339.9 179h10.2M111.6 182.4l.2 4.3 .5 5.3M111.6 182.4h2.4M111.6 182.4h-.4v6.1l.7 4.5M111.9 193a2.54 2.54 0 0 0 2.9 2M112.3 192l.2 .1M112.3 192l.1 .9"/>
<path d="M112.4 192.9h.1M112.4 192.9l.2 .8M112.4 192.9l-.5 .1M112.5 192.9l.3 .8M112.5 192.1v.8M112.6 191.8l-.3 .2M112.6 191.8l.1 .1M112.6 193.7a2.37 2.37 0 0 0 2.2 1.3M112.7 191.9h2.1M112.7 191.9l-.2 .2M112.8 193.7h-.2M112.8 193.7l.5 .6 1.5 .6"/>
<path d="M112.8 193.7h2.5M114 182.4l.8 9.4M114.8 191.8h-2.2M114.8 191.8v.1M114.8 191.8h2.1M114.8 191.9h1.9M114.8 194.9v.1M114.8 195l2.1 .1M114.8 194.9h.5M115.3 192.3v2.7M115.3 192.3h1.4M116.7 194.9l.2 .2"/>
<path d="M116.7 191.9v3.1h-1.4M116.7 194.1h.2M116.9 194.1v1M116.9 191.8l-.2 .1M116.9 191.8v2.3M116.9 194.1l6.7 .1M123.6 194.2v1l-6.7-.1M123.6 194.2h5.1M123.6 194.9l.3 .3M123.9 195.2h4.5M128.7 194.9l-.3 .3M128.7 194.9l.1 .1h5.2l.2-.1"/>
<path d="M128.7 194.8h5.5M134.2 194.7h145M134.2 188.7h145M134.2 188.2h145M134.2 180.2h145M146.2 183.3l.9 1.8M146.6 184.2v24.6M147.1 185.1l.8 .7-.5 .3zM147.1 185.1l8.8 15h33.6M168.3 197.4l-1.3 3.3M182.1 197.8h2.6M182.5 198.9l.9 1.5"/>
<path d="M183.4 197.8v2.6M184.4 198.9l-1 1.5M196.6 184.2v24.6M257.9 184.2h2.5M258.2 183.5a1.19 1.19 0 0 1 1.6-.2 1.19 1.19 0 0 1 .3 1.6 1.19 1.19 0 0 1-1.6 .2 1.19 1.19 0 0 1-.3-1.6zM258.7 192.4l.9 1.5M259.2 182.9v2.5M259.2 193.2h31.5M259.2 186.4v22.4M259.6 193.9l.7 .8-.4 .2zM259.6 193.9l5.7 9.9h25.9M279.2 195h4.8"/>
<path d="M279.2 194.5h5M284.2 194.5l-.2 .5M288.5 192.2h.5l-.3 1zM295.5 194.2h.5l-.3 1zM337.9 187.9v21M342.8 198.9h9.1M343.8 198.6l1 .3-1 .2zM344.8 196.9v4a4 4 0 0 0-4 4 4 4 0 0 0 4 4M346.8 198.9l1-.3v.5zM346.8 196.9v4M111.2 206.8l.9-.2v.5zM111.2 206.8h148"/>
<path d="M145.7 206.6l.9 .2-.9 .3zM146.6 206.8l1-.2v.5zM195.7 206.6l.9 .2-.9 .3zM196.6 206.8l1.1-.2v.5zM258.2 206.6l1 .2-1 .3zM269.6 206.2l-1.3 3.2M281.7 201.5h2.6M282 202.6l1 1.5M283 201.5v2.6M284 202.6l-1 1.5M337.6 208h.5l-.2 .9zM337.9 200.9l.2 1h-.5z"/>
<path d="M346.8 200.9a4 4 0 0 1 4 4 4 4 0 0 1-4 4h-10.9M346.8 200.9h-10.9M4 238.5h148.9v54.5M49.6 238.5v54.5M4 248.5h148.9M4 254.5h148.9M84 248.5v6M118.4 248.5v6M216 253h200M216 248h65M216 258h65M228.6 243v15"/>
<path d="M255.2 243v15M281 243v50M296 243v30M346 243v30M361 243v30M381 253v20M392 253v20M416 243h-200v50M4 260.5h148.9M4 266.4h148.9M4 273.4h148.9M95.6 278.9h1.6"/>
<path d="M95.6 277.4h1.6M96.4 276.5v1.6M216 278h65M216 273h200M216 263h165M216 268h65M231 263v15M256 263v15M311 273v20M393.4 260.5l9-2.5v10l-9-2.5zM4 280.7h148.9M4 287h148.9"/>
<path d="M84 287v6M118.4 287v6M270.4 287.3h1.3M270.4 286h1.3M271 285.3v1.3"/>
<circle cx="136.3" cy="38.9" r="1.49"/>
<circle cx="136.3" cy="38.9" r="1.42"/>
<circle cx="146.6" cy="32.4" r=".85"/>
<circle cx="159.2" cy="32.7" r=".83"/>
<circle cx="164.1" cy="32.7" r="1.73"/>
<circle cx="164.2" cy="32.7" r="1.68"/>
<circle cx="169.1" cy="32.7" r=".75"/>
<circle cx="174.1" cy="32.7" r="1.68"/>
<circle cx="174.1" cy="32.7" r="1.74"/>
<circle cx="179.2" cy="32.7" r=".83"/>
<circle cx="196.6" cy="32.4" r=".85"/>
<circle cx="246.6" cy="32.4" r=".86"/>
<circle cx="259.1" cy="32.4" r=".85"/>
<circle cx="277.1" cy="38.9" r="1.5"/>
<circle cx="277.1" cy="38.9" r="1.43"/>
<circle cx="136.3" cy="43.9" r="1.49"/>
<circle cx="136.3" cy="43.9" r="1.43"/>
<circle cx="146.7" cy="50.4" r=".84"/>
<circle cx="159.2" cy="50.2" r=".83"/>
<circle cx="164.1" cy="50.2" r="1.68"/>
<circle cx="164.1" cy="50.2" r="1.73"/>
<circle cx="166.9" cy="56.3" r="1.3"/>
<circle cx="166.9" cy="56.3" r="1.34"/>
<circle cx="169.1" cy="50.2" r=".75"/>
<circle cx="170.4" cy="56.3" r="1.3"/>
<circle cx="170.4" cy="56.3" r="1.35"/>
<circle cx="174.1" cy="50.2" r="1.74"/>
<circle cx="174.1" cy="50.2" r="1.68"/>
<circle cx="179.2" cy="50.2" r=".83"/>
<circle cx="196.6" cy="50.4" r=".84"/>
<circle cx="257.4" cy="56.3" r="1.35"/>
<circle cx="257.4" cy="56.3" r="1.3"/>
<circle cx="277.1" cy="43.9" r="1.5"/>
<circle cx="277.2" cy="43.9" r="1.44"/>
<circle cx="184.2" cy="61.6" r="1.14"/>
<circle cx="165.6" cy="103.8" r=".84"/>
<circle cx="165.6" cy="103.8" r=".76"/>
<circle cx="165.7" cy="103.8" r=".5"/>
<circle cx="167.9" cy="103.4" r="1.1"/>
<circle cx="167.9" cy="103.4" r="1.15"/>
<circle cx="170.4" cy="103.4" r="1.11"/>
<circle cx="170.4" cy="103.4" r="1.15"/>
<circle cx="181.6" cy="108" r="1.29"/>
<circle cx="181.7" cy="107.9" r="1.49"/>
<circle cx="181.7" cy="108" r="1.35"/>
<circle cx="246.1" cy="107.9" r="1.36"/>
<circle cx="246.1" cy="108" r="1.5"/>
<circle cx="246.1" cy="108" r="1.29"/>
<circle cx="257.1" cy="107.9" r="1.36"/>
<circle cx="257.2" cy="108" r="1.5"/>
<circle cx="257.2" cy="108" r="1.29"/>
<circle cx="276.7" cy="113.4" r="1.51"/>
<circle cx="276.7" cy="113.4" r="1.43"/>
<circle cx="329.5" cy="110.1" r="1.49"/>
<circle cx="341.4" cy="117.9" r="1.51"/>
<circle cx="341.4" cy="117.9" r="1.37"/>
<circle cx="341.4" cy="117.9" r="1.5"/>
<circle cx="341.4" cy="117.9" r="1.32"/>
<circle cx="357.9" cy="117.9" r="1.32"/>
<circle cx="357.9" cy="117.9" r="1.51"/>
<circle cx="357.9" cy="117.9" r="1.38"/>
<circle cx="315.8" cy="123.7" r="1.5"/>
<circle cx="341.4" cy="123.4" r="1.51"/>
<circle cx="341.4" cy="123.4" r="1.37"/>
<circle cx="341.4" cy="123.4" r="1.33"/>
<circle cx="357.9" cy="123.4" r="1.33"/>
<circle cx="357.9" cy="123.4" r="1.51"/>
<circle cx="357.9" cy="123.4" r="1.38"/>
<circle cx="146.7" cy="175.2" r=".84"/>
<circle cx="155.4" cy="169.3" r=".63"/>
<circle cx="166.9" cy="169.3" r=".63"/>
<circle cx="170.4" cy="169.3" r=".62"/>
<circle cx="181.9" cy="169.3" r=".62"/>
<circle cx="196.6" cy="175.2" r=".84"/>
<circle cx="245.9" cy="169.3" r=".62"/>
<circle cx="246.7" cy="175.2" r=".85"/>
<circle cx="257.4" cy="169.3" r=".62"/>
<circle cx="259.2" cy="175.2" r=".84"/>
<circle cx="146.6" cy="184.2" r=".99"/>
<circle cx="146.7" cy="193.2" r=".84"/>
<circle cx="167.6" cy="199.1" r="1.14"/>
<circle cx="196.6" cy="193.2" r=".84"/>
<circle cx="196.7" cy="184.2" r="1.01"/>
<circle cx="246.7" cy="193.2" r=".85"/>
<circle cx="258.9" cy="184.2" r="3.7"/>
<circle cx="259.2" cy="193.2" r=".84"/>
<circle cx="268.9" cy="207.8" r="1.15"/>
</g>
<path d="M412.4 262.3a2.5 2.5 0 0 0-4.1-1.1 2.5 2.5 0 0 0 1 4.2 2.5 2.5 0 0 0 3.2-2.9l-.1-.2" fill="none" stroke="#000" stroke-width=".3" stroke-dasharray="30.5 1.3 1.3 1.3" stroke-dashoffset="24.5" stroke-linecap="butt"/>
<path d="M414.8 261.5a5 5 0 0 0-8.3-2 5 5 0 0 0 2.2 8.3 5 5 0 0 0 6.2-6l-.1-.3" fill="none" stroke="#000" stroke-width=".3" stroke-dasharray="30.5 1.3 1.3 1.3" stroke-dashoffset="16.7" stroke-linecap="butt"/>
<path d="M257.9 184.2h-1M259.2 182.9v-1M259.2 185.4v1M260.4 184.2h1" fill="none" stroke="#000" stroke-width=".3" stroke-dasharray="30.5 1.3 1.3 1.3"/>
<path d="M349.7 113.8v6.5" fill="none" stroke="#000" stroke-width=".3" stroke-dasharray="30.5 1.3 1.3 1.3" stroke-dashoffset="29.1"/>
<path d="M410 255.7v14.9" fill="none" stroke="#000" stroke-width=".3" stroke-dasharray="30.5 1.3 1.3 1.3" stroke-dashoffset="25"/>
<path d="M403.4 263l12.6-.1" fill="none" stroke="#000" stroke-width=".3" stroke-dasharray="30.5 1.3 1.3 1.3" stroke-dashoffset="26.1"/>
<path d="M216 248v5" fill="none" stroke="#000" stroke-width=".3" stroke-dasharray="30.5 1.3 1.3 1.3" stroke-dashoffset="29.9"/>
<path d="M141.7 50.2v-17.5M169.2 50.2v-17.5M244.2 50.2v-17.5M271.7 50.2v-17.5" fill="none" stroke="#f00" stroke-width=".3" stroke-dasharray="30.5 1.3 1.3 1.3" stroke-dashoffset="23.6"/>
<g fill="#000">
<path d="M337.9 126.2l.9-.4-.6 .8z"/>
<path d="M110.1 24.2l1.1 .2-1.1 .3zM141.6 24.4l1.1-.2v.5z"/>
<path d="M184.7 32.7l.3 1h-.5zM184.5 49.2h.5l-.3 1zM106.9 30.4l.2 1h-.5zM106.6 81.9h.5l-.2 1zM288.7 175.2l.3 1h-.5zM288.5 192.2h.5l-.3 1zM295.7 173.2l.3 1h-.5zM295.5 194.2h.5l-.3 1zM367.7 100.4l.2 1h-.5zM367.4 125.4h.5l-.2 1z"/>
<path d="M190.6 25l1.1 .2-1.1 .3zM146.6 25.2l1-.2v.5zM283.1 138.9l1.1 .3-1.1 .2zM259.2 139.2l.9-.3v.5zM359.7 136.2l1 .2-1 .3zM349.7 136.4l1-.2v.5z"/>
<path d="M283.1 26.2l1.1 .2-1.1 .3zM271.6 26.4l1.1-.2v.5zM243.1 18l1.1 .2-1.1 .3zM169.2 18.2l.9-.2v.5z"/>
<path d="M111.2 97.1l.9-.3v.5zM283.1 96.8l1.1 .3-1.1 .2zM111.2 18.2l.9-.2v.5zM168.1 18l1.1 .2-1.1 .3zM159.3 51l.1 1 .4-.1zM159.1 29l1.1-.3v.6zM178.2 28.7l.9 .3-.9 .3zM169.3 50.9l.1 1.1 .5-.2zM111.2 139.2l.9-.3v.5zM145.7 138.9l.9 .3-.9 .2zM111.2 206.8l.9-.2v.5zM145.7 206.6l.9 .2-.9 .3zM146.6 206.8l1-.2v.5zM195.7 206.6l.9 .2-.9 .3zM147.1 185.1l.3 1 .5-.3zM259.6 193.9l.3 1 .4-.2zM196.6 206.8l1.1-.2v.5zM258.2 206.6l1 .2-1 .3zM337.8 136.2l1 .2-1 .3zM349.7 136.4l1-.2v.5z"/>
<path d="M338.9 96.9l1-.2v.5zM359.4 96.7l1 .2-1 .3z"/>
<path d="M146.6 139.2l1-.3v.5zM245.6 138.9l1.1 .3-1.1 .2z"/>
<path d="M246.7 139.2l1-.3v.5zM258.2 138.9l1 .3-1 .2z"/>
<path d="M346.8 198.9l1-.3v.5zM343.8 198.6l1 .3-1 .2z"/>
<path d="M337.9 200.9l.2 1h-.5zM337.6 208h.5l-.2 .9z"/>
</g>
<path d="M338.8 125.4v.5" fill="none" stroke="#f00" stroke-width=".3"/>
<g font-size="6.3">
<text x="282.1" y="250.3">名称</text>
<text x="347.1" y="250.3">图号</text>
<text x="282.1" y="260.3">材质</text>
<text x="347.1" y="260.3">质量</text>
<text x="383.3" y="262.1">视</text>
<text x="383.3" y="269.9">图</text>
<text x="282.1" y="270.3">版次</text>
<text x="347.1" y="270.3">比例</text>
</g>
<g font-size="4.9">
<text x="5.7" y="230.7">注意：1.行走平行度（正面+侧面），450行程内，≤±0.03mm，1000行程内，≤±0.05mm。</text>
<text x="14.3" y="236.7">2.本体形变，450行程内，≤±0.03mm，1000行程内，≤±0.05mm。</text>
<text x="16.9" y="245.5">型号规格</text>
<text x="78.9" y="245.5">GTH4-150-BL-M05-C4</text>
<text x="10.7" y="253.5">螺杆规格/型号</text>
<text x="61.8" y="253.5">1002</text>
<text x="96.3" y="253.5">1005</text>
<text x="16.9" y="259.5">有效行程</text>
<text x="97.5" y="259.5">150</text>
<text x="16.9" y="265.5">精度等级</text>
<text x="98.7" y="265.5">C7</text>
<text x="16.9" y="272">马达容量</text>
<text x="87.6" y="272">50W(无刹车)</text>
<text x="11.9" y="279.1">重复定位精度</text>
<text x="97.7" y="279.1">0.02</text>
<text x="4.5" y="285.9">感应开关方式及数量</text>
<text x="81.4" y="285.9">外挂型三只（C4）</text>
<text x="11.9" y="292.1">建议最快速度</text>
<text x="58.1" y="292.1">100MM/S</text>
<text x="92.5" y="292.1">250MM/S</text>
<text x="127" y="292">500MM/S</text>
</g>
<g font-size="4.2">
<text x="301.9" y="249.6">GTH4-150-BL-M05-C4</text>
<text x="259" y="267">2022/9/24</text>
</g>
<g font-size="4.1">
<text x="118.8" y="17.6">116 滑台原点</text>
<text x="193.9" y="17.6">150 有效行程</text>
<text x="111.9" y="23.8">61</text>
<text x="120.4" y="23.8">1 滑台极限位置</text>
<text x="171" y="24.6">90</text>
<text x="171" y="28.4">40</text>
<text x="184.2" y="29.2" transform="rotate(-90 184.2 29.2)">35</text>
<text x="287.6" y="25.8">25</text>
<text x="296.2" y="25.8">1 滑台极限位置</text>
<text x="106.3" y="57.6" transform="rotate(-90 106.3 57.6)">105</text>
<text x="174.1" y="63">2 x</text>
<text x="187.4" y="63">3 H7</text>
<text x="203.4" y="63">4.5</text>
<text x="165.7" y="69.4">4 x M4</text>
<text x="183.7" y="69.4">9.5</text>
<text x="197" y="96.5">346</text>
<text x="347.6" y="96.3">43</text>
<text x="367.1" y="115.2" transform="rotate(-90 367.1 115.2)">52</text>
<text x="317.2" y="132.5">基准面</text>
<text x="339.2" y="135.8">21.70</text>
<text x="353.6" y="135.8">22</text>
<text x="129.3" y="138.6">71</text>
<text x="195.2" y="138.6">2*100</text>
<text x="250.3" y="138.6">25</text>
<text x="265.6" y="138.6">50</text>
<text x="342.9" y="177.8">II</text>
<text x="263.6" y="185.7">II</text>
<text x="288.2" y="184.7" transform="rotate(-90 288.2 184.7)">36</text>
<text x="295.2" y="184.7" transform="rotate(-90 295.2 184.7)">44</text>
<text x="339.9" y="183">2 : 1</text>
<text x="157.5" y="200.5">2 x</text>
<text x="170.8" y="200.5">4 H7</text>
<text x="186.8" y="200.5">4</text>
<text x="333.2" y="200.1" transform="rotate(-90 333.2 200.1)">+0.012</text>
<text x="337.3" y="198.1" transform="rotate(-90 337.3 198.1)">0</text>
<text x="349.9" y="198.3">1</text>
<text x="128.6" y="206.2">71</text>
<text x="167.2" y="206.2">100</text>
<text x="217.2" y="206.2">125</text>
<text x="267" y="204.2">8 x M4</text>
<text x="272.1" y="209.2">3.40 贯穿</text>
<text x="286.2" y="204.2">10</text>
<text x="337.3" y="204.2" transform="rotate(-90 337.3 204.2)">4</text>
<text x="221.3" y="247.4">1</text>
<text x="131.6" y="253.2">1010</text>
<text x="218.2" y="257.4">序号</text>
<text x="221.3" y="252.4">2</text>
<text x="230.7" y="257.4">修 订 版 次</text>
<text x="255.9" y="257.4">设计变更编号</text>
<text x="225" y="262.4">设</text>
<text x="238.8" y="262.4">计</text>
<text x="252.5" y="262.4">变</text>
<text x="266.2" y="262.4">更</text>
<text x="218.4" y="267.4">设 计</text>
<text x="367.9" y="269.9">1:2</text>
<text x="218.4" y="272.4">校 核</text>
<text x="218.4" y="277.4">批 准</text>
<text x="218.9" y="282.9">技术要求：</text>
<text x="229.2" y="287.4">1、未标注公差全部 0.1</text>
<text x="229.1" y="291.9">2、未标注倒角全部C0.3</text>
</g>
</svg>
